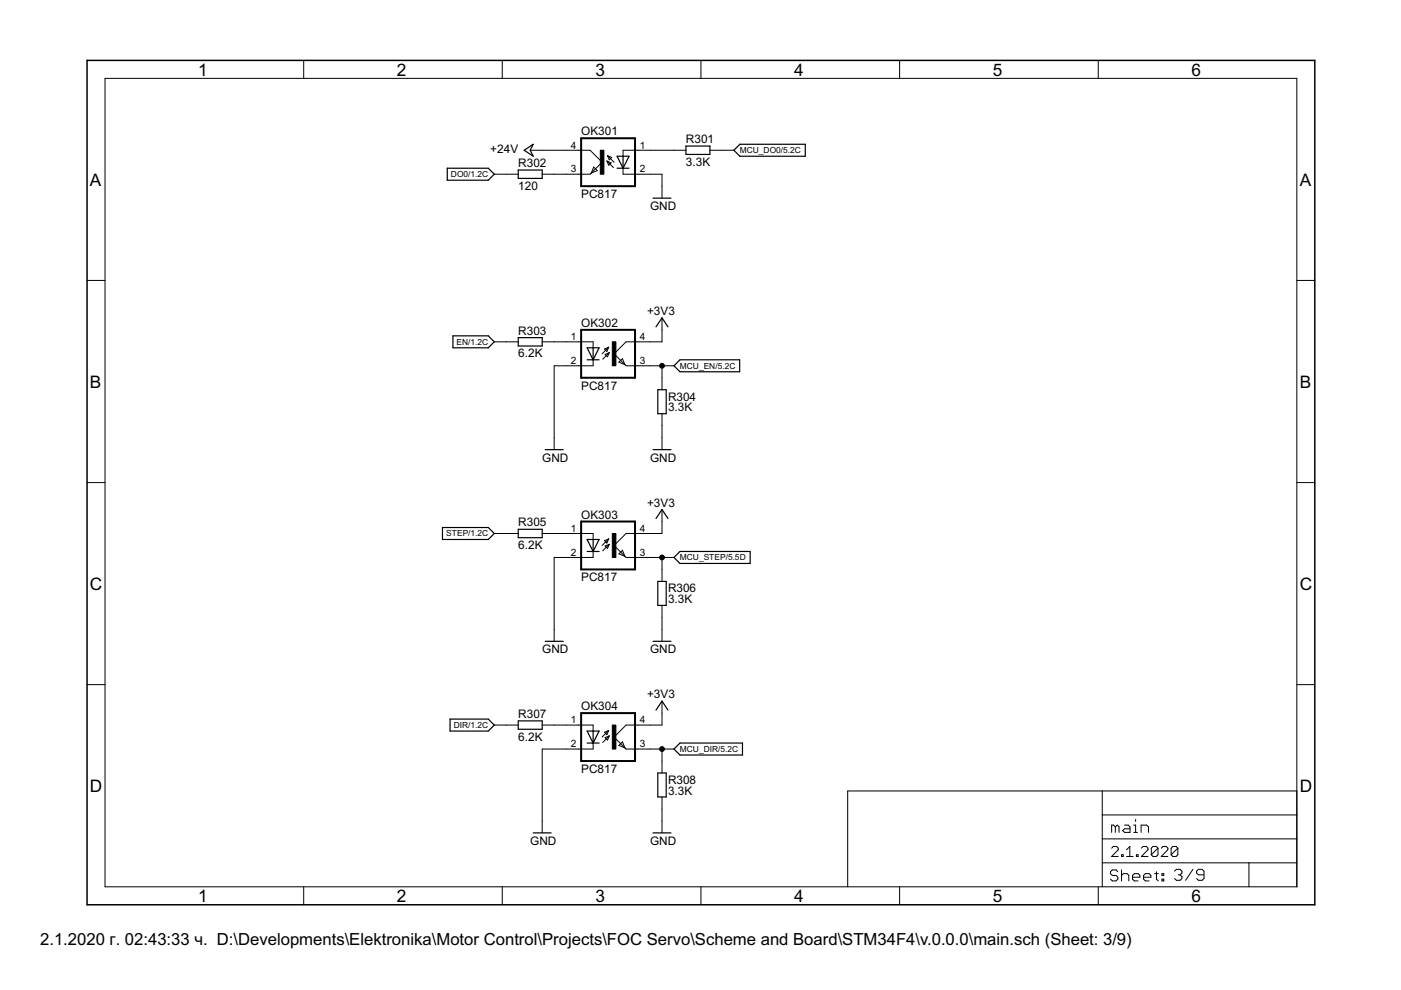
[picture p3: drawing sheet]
<svg xmlns="http://www.w3.org/2000/svg" width="297mm" height="210mm" viewBox="0 0 297 210" stroke-linecap="round" stroke-linejoin="round" font-family="sans-serif">
<g fill="#000" stroke="#000" stroke-width=".25">
<path d="M94.8 35.7v2.5zM94.8 38.2h8.7zM94.8 35.7h8.7zM104.8 36.9l-1.3 1.3zM103.5 35.7l1.3 1.2zM109.9 37.8h5.1zM109.9 36v1.8zM111.1 31.9l2-1.3zM113.1 30.6l-.7 1.3zM112.4 31.9l.7 1.2zM111.1 31.9l2 1.2zM109.9 36h5.1z"/>
<path d="M115 36v1.8zM130.8 33.1l1.3 2.6zM130.8 35.7h1.3zM130.8 33.1h1.3zM133.4 33.1l-1.3 2.6zM132.1 35.7h1.3zM132.1 33.1v2.6zM132.1 33.1h1.3zM145.4 31h5.1zM145.4 31v1.7zM145.4 32.7h5.1zM150.5 31v1.7z"/>
<path d="M155.6 31.9l1.3-1.3zM155.6 31.9l1.3 1.2zM156.9 30.6h13.8zM156.9 33.1h13.8zM170.7 30.6v2.5zM138.5 42h3.8zM96 71.2v2.5zM96 73.7h7.5zM96 71.2h7.5zM104.8 72.5l-1.3 1.2zM103.5 71.2l1.3 1.3zM109.9 73.4h5.1z"/>
<path d="M109.9 71.6v1.8zM109.9 71.6h5.1zM115 71.6v1.8zM124.5 73.7l1.3 2.6zM124.5 76.3h1.3zM125.8 73.7v2.6zM124.5 73.7h1.3zM127 73.7l-1.2 2.6zM125.8 76.3h1.2zM125.8 73.7h1.2zM140.4 67.4l-1.3 1.9zM140.4 67.4l1.2 1.9z"/>
<path d="M142.9 77.6l1.3-1.3zM142.9 77.6l1.3 1.2zM144.2 76.3h12.6zM144.2 78.8h12.6zM156.8 76.3v2.5zM115.6 95.3h3.8zM138.5 95.3h3.8zM139.5 82.6v5.1zM139.5 82.6h1.7zM139.5 87.7h1.7zM141.2 82.6v5.1zM93.8 111.8v2.6z"/>
<path d="M93.8 114.4h9.7zM93.8 111.8h9.7zM104.8 113.1l-1.3 1.3zM103.5 111.8l1.3 1.3zM109.9 114h5.1zM109.9 112.2v1.8zM109.9 112.2h5.1zM115 112.2v1.8zM124.5 114.4l1.3 2.5zM124.5 116.9h1.3zM125.8 114.4v2.5zM124.5 114.4h1.3z"/>
<path d="M127 114.4l-1.2 2.5zM125.8 116.9h1.2zM125.8 114.4h1.2zM140.4 108l-1.3 1.9zM140.4 108l1.2 1.9zM142.9 118.2l1.3-1.3zM142.9 118.2l1.3 1.3zM144.2 116.9h14.8zM144.2 119.5h14.8zM159 116.9v2.6zM115.6 136h3.8zM138.5 136h3.8z"/>
<path d="M139.5 123.3v5.1zM139.5 123.3h1.7zM139.5 128.4h1.7zM141.2 123.3v5.1zM95.4 152.5v2.5zM95.4 155h8.1zM95.4 152.5h8.1zM104.8 153.7l-1.3 1.3zM103.5 152.5l1.3 1.2zM109.9 154.6h5.1zM109.9 152.8v1.8zM109.9 152.8h5.1z"/>
<path d="M115 152.8v1.8zM124.5 155l1.3 2.5zM124.5 157.5h1.3zM125.8 155v2.5zM124.5 155h1.3zM127 155l-1.2 2.5zM125.8 157.5h1.2zM125.8 155h1.2zM140.4 148.7l-1.3 1.9zM140.4 148.7l1.2 1.9zM142.9 158.8l1.3-1.3zM142.9 158.8l1.3 1.3z"/>
<path d="M144.2 157.5h13.2zM157.4 157.5v2.6zM113.1 176.6h3.8zM138.5 176.6h3.8zM139.5 163.9v5.1zM139.5 163.9h1.7zM139.5 169h1.7zM141.2 163.9v5.1zM144.2 160.1h13.2z"/>
</g>
<g fill="#000" stroke="#000" stroke-width=".21">
<path d="M22.3 16.6v171.4zM64.4 12.8v3.8zM106.5 12.8v3.8zM148.6 12.8v3.8zM190.7 12.8v3.8zM232.9 12.8v3.8zM22.3 16.6h252.7zM104.8 36.9h2.5zM107.3 36.9h2.6zM112.4 31.9h2.6zM115 31.9h5zM115 36.9h2.5z"/>
<path d="M117.5 36.9h2.5zM120 36.9h2.6zM120 31.9h2.6zM125.1 31.9l2.6 2.5zM122.6 36.9h2.5zM122.6 31.9h2.5zM125.4 36.7l-.3 .2zM125.4 36.7l1.2-.5zM125.9 35.4l-.5 1.3zM125.9 35.4l.7 .8zM127.7 34.4l-2.3 2.3zM128.7 34.1l.9 .4z"/>
<path d="M128.8 33l.9 .4zM128.7 34.1l.4 .9zM128.8 33l.4 .9zM129.6 34.5l-.5 .5zM129.7 33.4l-.5 .5zM128.7 34.1l1.4 1.4zM128.8 33l1.4 1.4zM132.1 31.9v1.2zM132.1 35.7v1.2zM132.1 31.9h3.2zM132.1 36.9h3.2zM135.3 31.9h2.5z"/>
<path d="M135.3 36.9h2.5zM137.8 36.9h2.6zM140.4 39.5v2.5zM140.4 36.9v2.6zM142.9 31.9h2.5zM137.8 31.9h5.1zM150.5 31.9h2.6zM153.1 31.9h2.5zM18.5 59.5h3.8zM275 59.5h3.8zM104.8 72.5h2.5zM107.3 72.5h2.6z"/>
<path d="M115 72.5h2.5zM117.5 77.6v15.2zM117.5 72.5h2.5zM120 72.5h2.6zM120 77.6h2.6zM117.5 77.6h2.5zM125.8 72.5v1.2zM125.8 76.3v1.3zM122.6 72.5h3.2zM122.6 77.6h3.2zM127.7 75l1.4-1.4zM127.8 76.2l1.4-1.4z"/>
<path d="M128.2 74l.5 .5zM128.3 75.1l.5 .5zM129.1 73.6l-.4 .9zM129.2 74.8l-.4 .8zM128.2 74l.9-.4zM128.3 75.1l.9-.3zM130.2 75l2.3 2.3zM131.2 76.8l.8-.8zM132 76l.5 1.3zM132.5 77.3l.2 .3zM131.2 76.8l1.3 .5zM132.7 72.5l-2.5 2.5z"/>
<path d="M132.7 77.6h2.6zM132.7 72.5h2.6zM135.3 77.6h2.5zM135.3 72.5h2.5zM137.8 72.5h2.6zM137.8 77.6h2.6zM140.4 67.4v2.5zM140.4 69.9v2.6zM140.4 77.6v2.5zM140.4 77.6h2.5zM117.5 92.8v2.5zM140.4 80.1v2.5z"/>
<path d="M140.4 87.7v2.6zM140.4 92.8v2.5zM140.4 90.3v2.5zM18.5 102.3h3.8zM104.8 113.1h2.5zM107.3 113.1h2.6zM115 113.1h2.5zM117.5 118.2v15.2zM117.5 113.1h2.5zM120 113.1h2.6zM120 118.2h2.6zM117.5 118.2h2.5z"/>
<path d="M125.8 113.1v1.3zM125.8 116.9v1.3zM122.6 113.1h3.2zM122.6 118.2h3.2zM127.7 115.7l1.4-1.4zM127.8 116.8l1.4-1.4zM128.2 114.6l.5 .5zM128.3 115.8l.5 .5zM129.1 114.3l-.4 .8zM129.2 115.4l-.4 .9zM128.2 114.6l.9-.3zM128.3 115.8l.9-.4z"/>
<path d="M130.2 115.7l2.3 2.2zM131.2 117.4l.8-.7zM132 116.7l.5 1.2zM132.5 117.9l.2 .3zM131.2 117.4l1.3 .5zM132.7 113.1l-2.5 2.6zM132.7 118.2h2.6zM132.7 113.1h2.6zM135.3 118.2h2.5zM135.3 113.1h2.5zM137.8 113.1h2.6zM137.8 118.2h2.6z"/>
<path d="M140.4 108v2.6zM140.4 110.6v2.5zM140.4 118.2v2.5zM140.4 118.2h2.5zM275 102.3h3.8zM117.5 133.4v2.6zM140.4 120.7v2.6zM140.4 128.4v2.5zM140.4 133.4v2.6zM140.4 130.9v2.5zM18.5 145.2h3.8zM104.8 153.7h2.5z"/>
<path d="M107.3 153.7h2.6zM115 158.8v15.3zM115 153.7h2.5zM117.5 153.7h2.5zM120 153.7h2.6zM120 158.8h2.6zM115 158.8h5zM125.8 153.7v1.3zM125.8 157.5v1.3zM122.6 153.7h3.2zM122.6 158.8h3.2zM127.7 156.3l1.4-1.4z"/>
<path d="M127.8 157.4l1.4-1.4zM128.2 155.3l.5 .5zM128.3 156.4l.5 .5zM129.1 154.9l-.4 .9zM129.2 156l-.4 .9zM128.2 155.3l.9-.4zM128.3 156.4l.9-.4zM130.2 156.3l2.3 2.3zM131.2 158.1l.8-.8zM132 157.3l.5 1.3zM132.5 158.6l.2 .2zM131.2 158.1l1.3 .5z"/>
<path d="M132.7 153.7l-2.5 2.6zM132.7 158.8h2.6zM132.7 153.7h2.6zM135.3 158.8h2.5zM135.3 153.7h2.5zM137.8 153.7h2.6zM137.8 158.8h2.6zM140.4 148.7v2.5zM140.4 151.2v2.5zM140.4 158.8v2.6zM140.4 158.8h2.5zM275 145.2h3.8z"/>
<path d="M115 174.1v2.5zM140.4 161.4v2.5zM140.4 169v2.5zM140.4 174.1v2.5zM140.4 171.5v2.6zM179.7 167.7h54zM233.7 167.7h41.3zM233.7 177.9h41.3zM233.7 172.8v5.1zM233.7 172.8h41.3zM233.7 167.7v5.1zM235.7 174.9v1.6z"/>
<path d="M235.7 174.9h.4zM236 179.5l-.3 .3zM236.1 174.9l.4 .4zM236.5 175.3v1.2zM236.5 175.3l.4-.4zM236 179.5h.7zM236.9 174.9l.4 .4zM236.7 179.5l.4 .3zM237.3 175.3v1.2zM238 176.1l.4-.4zM238.4 174.9h.8zM238 176.1l.4 .4z"/>
<path d="M238.4 175.7h1.2zM239.2 174.9l.4 .4zM239.5 179.5v2.1zM239.6 175.3v1.2zM238.4 176.5h1.2zM240.4 174.9h.4zM240.4 176.5h.8zM240.8 174.9v1.6zM240.8 173.8v.4zM241.9 174.9v1.6zM241.9 174.9h1.2zM242.4 179.5l-.4 .3z"/>
<path d="M242.4 179.5h.7zM243.1 174.9l.4 .4zM243.1 179.5l.3 .3zM243.5 175.3v1.2zM244.5 179.5l-.4 .3zM244.5 179.5h.7zM245.2 179.5l.3 .3zM245.5 179.8v1.4zM246.5 179.5l-.3 .3zM246.5 179.5h.8zM247.3 179.5l.3 .3zM248.7 179.5l-.4 .3z"/>
<path d="M248.7 179.5h.7zM249.4 179.5l.3 .3zM249.7 179.8v1.4zM275 172.8v5.1zM275 167.7v5.1zM22.3 188h252.7zM64.4 188v3.8zM106.5 188v3.8zM148.6 188v3.8zM179.7 167.7v20.3zM190.7 188v3.8zM232.9 188v3.8z"/>
<path d="M233.7 182.9v5.1zM233.7 177.9v5zM235.4 184.8v.4zM235.4 185.2l.4 .4zM237.1 180.2l-1.4 1.4zM235.4 184.8l.4-.4zM235.8 185.6h.8zM235.4 186.4l.4 .4zM235.8 184.4h.8zM236.6 185.6l.4 .4zM235.8 186.8h.8zM236.6 184.4l.4 .4z"/>
<path d="M237 186v.4zM237 186.4l-.4 .4zM235.7 181.6h1.4zM237.1 179.8v.4zM237.8 181.2v.4zM237.8 181.2h.3zM237.8 184.4v2.4zM237.8 185.6l.4-.4zM238.1 181.2v.4zM237.8 181.6h.3zM238.2 185.2h.8zM238.8 180.2l.7-.7z"/>
<path d="M238.8 181.6h1.4zM239 185.2l.3 .4zM239.3 185.6v1.2zM240.1 185.6v.8zM240.1 185.6l.4-.4zM240.1 186.4l.4 .4zM240.5 185.2h.8zM240.9 181.2v.4zM240.9 181.2h.4zM240.5 186.8h.8zM241.3 185.2l.4 .4zM241.3 181.2v.4z"/>
<path d="M240.9 181.6h.4zM241.7 185.6v.4zM240.1 186h1.6zM243.4 180.2l-1.4 1.4zM242.5 185.6v.8zM242.5 185.6l.3-.4zM242.5 186.4l.3 .4zM242.8 185.2h.8zM242 181.6h1.4zM243.4 179.8v.4zM242.8 186.8h.8zM243.6 185.2l.4 .4z"/>
<path d="M244 185.6v.4zM242.5 186h1.5zM244.1 179.8v1.4zM244.1 181.2l1.4-1.4zM244.1 181.2l.4 .4zM244.8 185.2h.8zM244.5 181.6h.7zM245.2 184.8v1.6zM245.2 186.4l.4 .4zM245.5 181.2l-.3 .4zM247.6 180.2l-1.4 1.4zM246.4 185.2h.3z"/>
<path d="M246.4 185.2v.4zM246.4 186.4h.3zM246.4 186.4v.4zM246.7 185.2v.4zM246.4 185.6h.3zM246.7 186.4v.4zM246.4 186.8h.3zM246.2 181.6h1.4zM247.6 179.8v.4zM248.3 179.8v1.4zM248.3 181.2l1.4-1.4zM248.3 181.2l.4 .4z"/>
<path d="M249 184.7l.4-.4zM248.7 181.6h.7zM249.4 184.3h.8zM249 186.3l.4 .3zM249.7 181.2l-.3 .4zM250.2 184.3l.4 .4zM249.8 185.5h.4zM250.2 185.5l.4 .4zM249.4 186.6h.8zM250.6 184.7v.4zM250.2 185.5l.4-.4zM250.6 185.9v.4z"/>
<path d="M250.2 186.6l.4-.3zM252.9 184.3l-1.5 2.3zM253.7 186.3l.4 .3zM253.7 184.7v.4zM253.7 185.1l.4 .4zM254.1 186.6h.8zM253.7 184.7l.4-.4zM254.1 185.5h1.2zM254.9 186.6l.4-.3zM254.1 184.3h.8zM255.3 184.7v1.6zM254.9 184.3l.4 .4z"/>
<path d="M264.8 182.9v5.1zM264.8 182.9h10.2zM233.7 182.9h31.1zM275 182.9v5.1zM275 177.9v5zM275 16.6v171.4z"/>
<circle cx="140.4" cy="77.6" r=".51"/>
<circle cx="140.4" cy="118.2" r=".51"/>
<circle cx="140.4" cy="158.8" r=".51"/>
</g>
<path d="M18.5 12.8v179zM18.5 12.8h260.3zM18.5 191.8h260.3zM278.8 12.8v179z" fill="#000" stroke="#000" stroke-width=".32"/>
<g fill="#000" stroke="#000" stroke-width=".42">
<path d="M123.2 29.3v10.2zM123.2 29.3h11.4zM123.2 39.5h11.4zM134.6 29.3v10.2zM123.2 69.9h11.4zM123.2 69.9v10.2zM134.6 69.9v10.2zM123.2 80.1h11.4zM123.2 110.6h11.4zM123.2 110.6v10.1zM134.6 110.6v10.1zM123.2 120.7h11.4z"/>
<path d="M123.2 151.2h11.4zM123.2 151.2v10.2zM134.6 151.2v10.2zM123.2 161.4h11.4z"/>
</g>
<path d="M127.3 31.9h.7v5h-.7zM129.8 72.5h.8v5.1h-.8zM129.8 113.1h.8v5.1h-.8zM129.8 153.7h.8v5.1h-.8z" fill="#000" stroke="#000" stroke-width=".21"/>
<g font-size="4.1">
<text x="42" y="16">1</text>
<text x="84.1" y="16">2</text>
<text x="126.3" y="16">3</text>
<text x="168.4" y="16">4</text>
<text x="210.5" y="16">5</text>
<text x="252.6" y="16">6</text>
<text x="19.1" y="39.3">A</text>
<text x="275.6" y="39.3">A</text>
<text x="19.1" y="82.2">B</text>
<text x="275.6" y="82.2">B</text>
<text x="19.1" y="125">C</text>
<text x="275.6" y="125">C</text>
<text x="19.1" y="167.9">D</text>
<text x="275.6" y="167.9">D</text>
<text x="42" y="191.2">1</text>
<text x="84.1" y="191.2">2</text>
<text x="126.3" y="191.2">3</text>
<text x="168.4" y="191.2">4</text>
<text x="210.5" y="191.2">5</text>
<text x="252.6" y="191.2">6</text>
</g>
<text font-size="4" x="8.5" y="200.4">2.1.2020 г. 02:43:33 ч. D:\Developments\Elektronika\Motor Control\Projects\FOC Servo\Scheme and Board\STM34F4\v.0.0.0\main.sch (Sheet: 3/9)</text>
<g font-size="2.8">
<text x="123.2" y="28.7">OK301</text>
<text x="104" y="32.5">+24V</text>
<text x="109.9" y="35.4">R302</text>
<text x="145.4" y="35.1">3.3K</text>
<text x="145.4" y="30.3">R301</text>
<text x="109.9" y="40.2">120</text>
<text x="123.2" y="42">PC817</text>
<text x="137.8" y="44.5">GND</text>
<text x="109.9" y="71">R303</text>
<text x="123.2" y="69.3">OK302</text>
<text x="137.2" y="66.8">+3V3</text>
<text x="109.9" y="75.8">6.2K</text>
<text x="123.2" y="82.6">PC817</text>
<text x="141.6" y="87.2">3.3K</text>
<text x="141.6" y="84.9">R304</text>
<text x="115" y="97.9">GND</text>
<text x="137.8" y="97.9">GND</text>
<text x="137.2" y="107.4">+3V3</text>
<text x="109.9" y="111.6">R305</text>
<text x="123.2" y="109.9">OK303</text>
<text x="109.9" y="116.4">6.2K</text>
<text x="123.2" y="123.3">PC817</text>
<text x="141.6" y="125.6">R306</text>
<text x="141.6" y="127.8">3.3K</text>
<text x="115" y="138.5">GND</text>
<text x="137.8" y="138.5">GND</text>
<text x="137.2" y="148">+3V3</text>
<text x="109.9" y="152.2">R307</text>
<text x="123.2" y="150.6">OK304</text>
<text x="109.9" y="157">6.2K</text>
<text x="123.2" y="163.9">PC817</text>
<text x="141.6" y="166.2">R308</text>
<text x="141.6" y="168.5">3.3K</text>
<text x="112.4" y="179.1">GND</text>
<text x="137.8" y="179.1">GND</text>
</g>
<g font-size="2.4">
<text x="121" y="31.5">4</text>
<text x="135.6" y="31.5">1</text>
<text x="121" y="36.6">3</text>
<text x="135.6" y="36.6">2</text>
<text x="121" y="72.1">1</text>
<text x="121" y="77.2">2</text>
<text x="135.6" y="77.2">3</text>
<text x="135.6" y="72.1">4</text>
<text x="121" y="112.8">1</text>
<text x="135.6" y="112.8">4</text>
<text x="121" y="117.8">2</text>
<text x="135.6" y="117.8">3</text>
<text x="121" y="153.4">1</text>
<text x="135.6" y="153.4">4</text>
<text x="121" y="158.5">2</text>
<text x="135.6" y="158.5">3</text>
</g>
<g font-size="2">
<text x="156.9" y="32.5">MCU_DO0/5.2C</text>
<text x="95.6" y="37.6">DO0/1.2C</text>
<text x="96.8" y="73.1">EN/1.2C</text>
<text x="144.2" y="78.2">MCU_EN/5.2C</text>
<text x="94.6" y="113.7">STEP/1.2C</text>
<text x="144.2" y="118.8">MCU_STEP/5.5D</text>
<text x="96.2" y="154.4">DIR/1.2C</text>
<text x="144.2" y="159.5">MCU_DIR/5.2C</text>
</g>
</svg>
